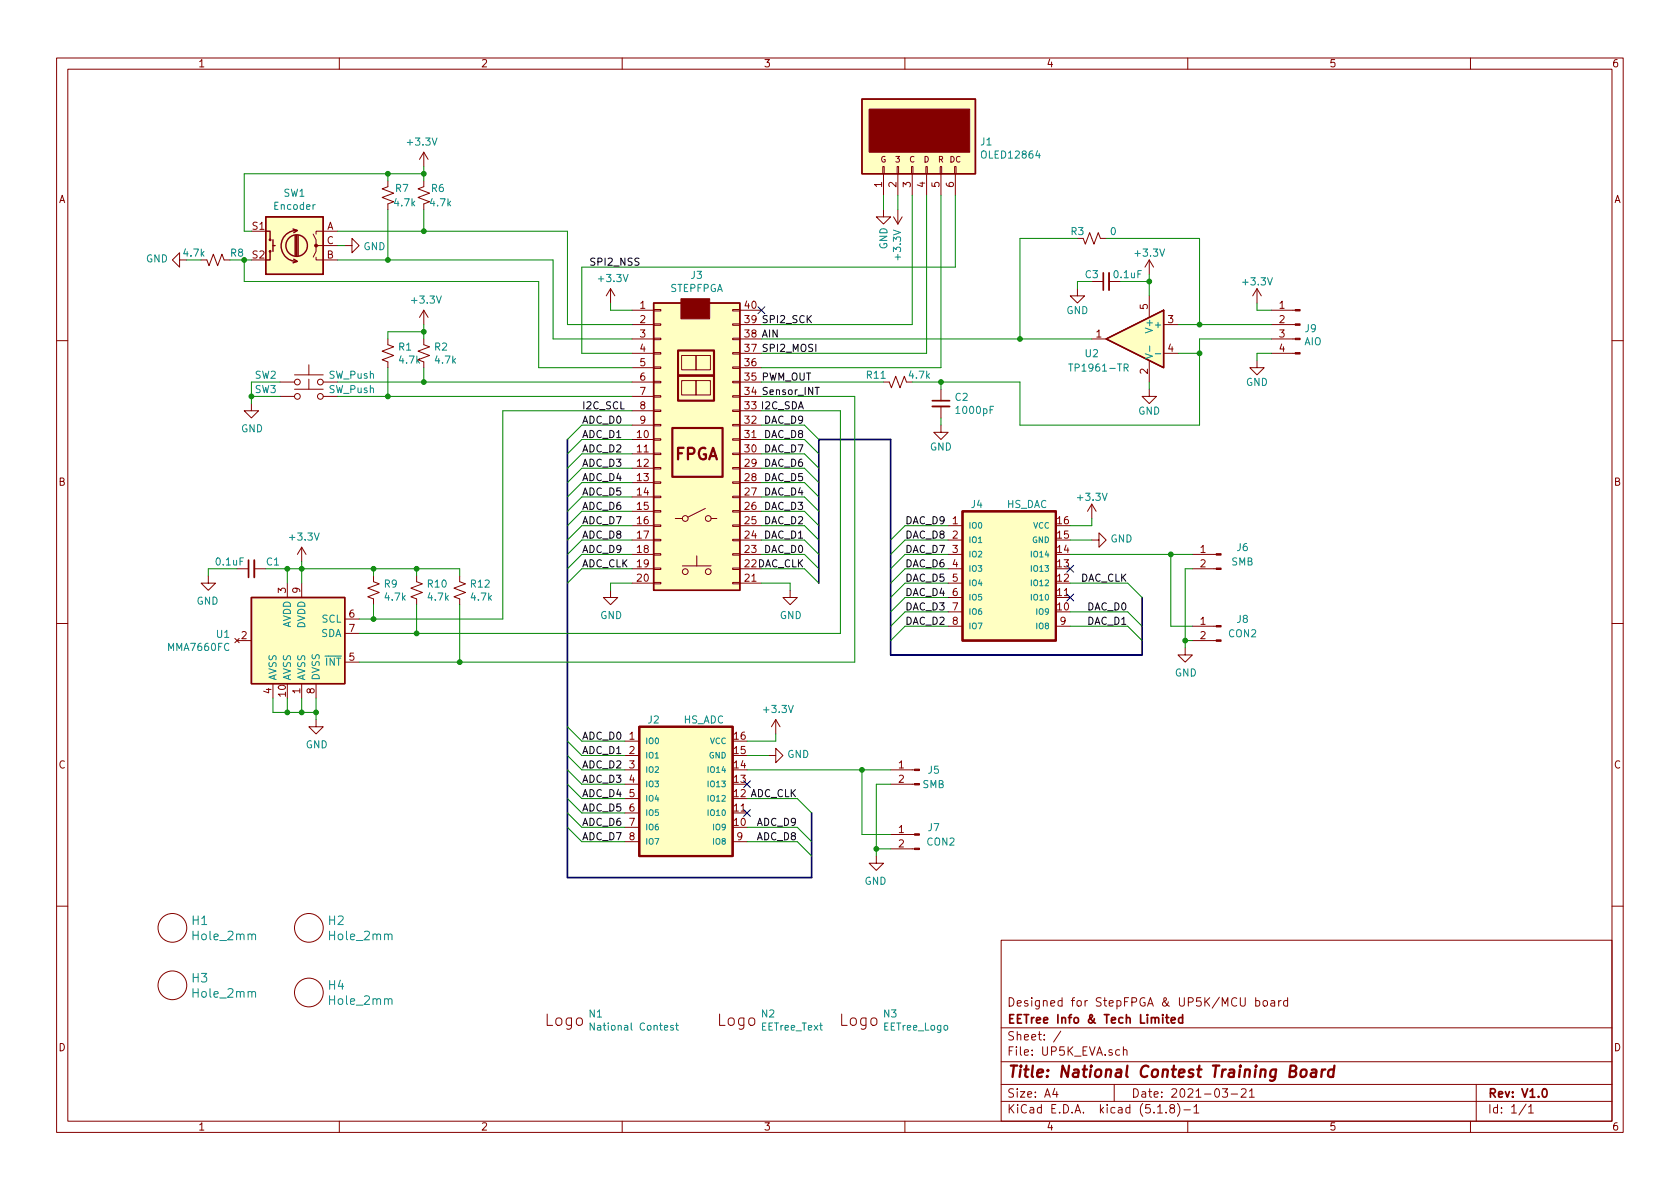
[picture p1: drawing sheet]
<svg xmlns="http://www.w3.org/2000/svg" width="297mm" height="210mm" viewBox="0 0 297 210" stroke-linecap="round" stroke-linejoin="round" font-family="sans-serif">
<g fill="none" stroke="#840000" stroke-width=".18">
<path d="M10 10.3h277v189.9h-277zM12 12.2h273v186.1h-273zM60 10.3v1.9M110 10.3v1.9M160 10.3v1.9M210 10.3v1.9M260 10.3v1.9M68.6 32v1l-1 .4 2 .8-2 .7 2 .8-1 .4v1M74.9 32v1l-1 .4 2 .8-2 .7 2 .8-1 .4v1M74.9 26.9l.8 1.3M74.9 26.9v2.6M74.9 26.9l-.7 1.3"/>
<path d="M156.1 29.5h.2v1.2h-.2zM156.2 37.1v1.2h1.3l-1.3 1.3-1.3-1.3h1.3M156.2 30.7v3.8M158 38.3l.7 1.3M158.6 29.5h.3v1.2h-.3zM158.7 30.7v3.8M158.7 37.1v2.5M159.5 38.3l-.8 1.3M161.2 29.5h.2v1.2h-.2zM161.3 30.7v3.8M163.7 29.5h.3v1.2h-.3zM163.8 30.7v3.8"/>
<path d="M166.2 29.5h.3v1.2h-.3zM166.4 30.7v3.8M168.8 29.5h.2v1.2h-.2zM168.9 30.7v3.8M31.7 46v1.2l-1.2-1.2 1.2-1.3v1.3h1.3M35.6 46h1l.4 1 .7-2 .8 2 .7-2 .4 1h1M55.4 41.4l.5 1v1h.5M55.9 45.5v.5h3.8M59.7 40.9h-3.8v.5M59.7 43.4h-3.8v1l-.5 1.1M61 43.4h1.2v1.3l1.3-1.3-1.3-1.2v1.2M68.6 59.9v1.1l1 .3-2 .8 2 .8-2 .7 1 .4v1"/>
<path d="M74.9 59.9v1.1l1 .3-2 .8 2 .8-2 .7 1 .4v1M74.9 54.9v2.5M74.9 54.9l-.7 1.2M74.9 54.9l.8 1.2M107.9 51l-.7 1.3M107.9 51v2.6M107.9 51l.8 1.3M111.8 59.9h3.8M111.8 57.4h3.8M111.8 54.9h3.8M115.6 59.8h1.2v.3h-1.2zM115.6 57.3h1.2v.2h-1.2z"/>
<path d="M115.6 54.7h1.2v.3h-1.2zM129.5 59.8h1.3v.3h-1.3zM129.5 57.3h1.3v.2h-1.3zM129.5 54.7h1.3v.3h-1.3zM130.8 59.9h3.8M130.8 57.4h3.8M130.8 54.9h3.8M190.5 51v1.3h1.3l-1.3 1.3-1.3-1.3h1.3M191.5 42.2l.4 1 .8-2.1 .7 2.1 .8-2.1 .4 1.1h1M193 59.9h2.6M193 49.8h2.1M196.1 49.8h2"/>
<path d="M203.2 46l-.8 1.2M203.2 46v2.5M203.2 52.3v3.8M203.2 46l.8 1.2M205.7 57.4h2.6M222.2 51l-.7 1.3M222.2 51v2.6M222.2 51l.8 1.3M224.8 59.9h4.2M224.8 57.4h4.2M224.8 54.9h4.2M10 60.2h2"/>
<path d="M44.4 71.4v1.2h1.3l-1.3 1.3-1.2-1.3h1.2M49.5 67.6h2.6M49.5 70.1h2.6M52.1 66.3h5M52.1 68.8h5M54.6 64.5v1.8M54.6 67.1v1.7M57.1 67.6h2.6M57.1 70.1h2.6M111.8 62.5h3.8M111.8 67.6h3.8M111.8 70.1h3.8"/>
<path d="M111.8 77.7h3.8M111.8 75.2h3.8M111.8 72.6h3.8M111.8 65h3.8M115.6 77.6h1.2v.2h-1.2zM115.6 75.1h1.2v.2h-1.2zM115.6 72.5h1.2v.3h-1.2zM115.6 70h1.2v.2h-1.2zM115.6 67.4h1.2v.3h-1.2zM115.6 64.9h1.2v.2h-1.2zM115.6 62.4h1.2v.2h-1.2zM120.5 67.3h2.6v2.5h-2.6z"/>
<path d="M120.5 62.9h2.6v2.5h-2.6zM123.1 67.3h2.5v2.5h-2.5zM123.1 62.9h2.5v2.5h-2.5zM129.5 77.6h1.3v.2h-1.3zM129.5 75.1h1.3v.2h-1.3zM129.5 72.5h1.3v.3h-1.3zM129.5 70h1.3v.2h-1.3zM129.5 67.4h1.3v.3h-1.3zM129.5 64.9h1.3v.2h-1.3zM129.5 62.4h1.3v.2h-1.3zM130.8 62.5h3.8M130.8 67.6h3.8"/>
<path d="M130.8 70.1h3.8M130.8 77.7h3.8M130.8 75.2h3.8M130.8 72.6h3.8M130.8 65h3.8M156.2 67.6h1l.4 1 .8-2.1 .7 2.1 .8-2.1 .4 1.1M166.4 75.2v1.2h1.2l-1.2 1.3-1.3-1.3h1.3M166.4 68.8v2.1M166.4 71.9v2M203.2 68.8v1.3h1.3l-1.3 1.3-1.3-1.3h1.3M203.2 63.7v3.9M205.7 62.5h2.6"/>
<path d="M222.2 63.7v1.3h1.3l-1.3 1.3-1.2-1.3h1.2M224.8 62.5h4.2M285 60.2h2M53.3 96.8v2.5M53.3 96.8l-.7 1.2M53.3 96.8l.8 1.2M111.8 93h3.8M111.8 95.5h3.8M111.8 98h3.8M111.8 80.3h3.8M111.8 82.8h3.8M111.8 85.3h3.8"/>
<path d="M111.8 87.9h3.8M111.8 90.4h3.8M115.6 97.9h1.2v.3h-1.2zM115.6 95.4h1.2v.2h-1.2zM115.6 92.8h1.2v.3h-1.2zM115.6 90.3h1.2v.2h-1.2zM115.6 87.8h1.2v.2h-1.2zM115.6 85.2h1.2v.3h-1.2zM115.6 82.7h1.2v.2h-1.2zM115.6 80.1h1.2v.3h-1.2zM119.4 91.7h1.2M123.2 98.3v1.8"/>
<path d="M124.7 89.9l-3 1.5M125.7 91.7h1M129.5 97.9h1.3v.3h-1.3zM129.5 95.4h1.3v.2h-1.3zM129.5 92.8h1.3v.3h-1.3zM129.5 90.3h1.3v.2h-1.3zM129.5 87.8h1.3v.2h-1.3zM129.5 85.2h1.3v.3h-1.3zM129.5 82.7h1.3v.2h-1.3zM129.5 80.1h1.3v.3h-1.3zM130.8 93h3.8M130.8 95.5h3.8"/>
<path d="M130.8 98h3.8M130.8 80.3h3.8M130.8 82.8h3.8M130.8 85.3h3.8M130.8 87.9h3.8M130.8 90.4h3.8M167.6 93h2.6M167.6 95.5h2.6M167.6 98h2.6M193 95.5h1.3v-1.3l1.3 1.3-1.3 1.3v-1.3M193 89.1l-.7 1.3M193 89.1v2.6"/>
<path d="M193 89.1l.8 1.3M210.8 98h4.2M10 110.3h2M36.8 101.8v1.3h-1.2l1.2 1.3 1.3-1.3h-1.3M41.5 112.9l.8 .8M41.9 113.3h2.5M41.9 100.6h2M42.3 112.9l-.8 .8M45 100.6h2M50.8 103.1v2.6M53.3 103.1v2.6M61 117.1h2.5"/>
<path d="M61 109.5h2.5M61 112h2.5M66 101.8v1.1l1.1 .3-2.1 .8 2.1 .8-2.1 .7 1 .4v1M73.7 101.8v1.1l1 .3-2.1 .8 2.1 .8-2.1 .7 1.1 .4v1M81.3 101.8v1.1l1 .3-2 .8 2 .8-2 .7 1 .4v1M107.9 104.4v1.3h1.3l-1.3 1.2-1.2-1.2h1.2M111.8 100.6h3.8M111.8 103.1h3.8M115.6 103h1.2v.2h-1.2zM115.6 100.5h1.2v.2h-1.2zM120.6 100.1h5.1M129.5 103h1.3v.2h-1.3z"/>
<path d="M129.5 100.5h1.3v.2h-1.3zM130.8 100.6h3.8M130.8 103.1h3.8M139.7 104.4v1.3h1.3l-1.3 1.2-1.3-1.2h1.3M167.6 110.7h2.6M167.6 100.6h2.6M167.6 103.1h2.6M167.6 105.7h2.6M167.6 108.2h2.6M186.7 110.7h2.5M209.5 114.5v1.3h1.3l-1.3 1.3-1.2-1.3h1.2M210.8 113.3h4.2"/>
<path d="M210.8 110.7h4.2M210.8 100.6h4.2M285 110.3h2M48.3 120.9v2.5M53.3 120.9v2.5M55.9 127.2v1.3h1.2l-1.2 1.3-1.3-1.3h1.3M55.9 120.9v2.5M110.5 131.1h2.5M110.5 133.6h2.5M110.5 136.1h2.5M110.5 138.7h2.5M135.9 133.6h1.3v-1.3l1.2 1.3-1.2 1.3v-1.3"/>
<path d="M137.2 127.2l-.8 1.3M137.2 127.2v2.6M137.2 127.2l.7 1.3M157.5 136.1h4.2M157.5 138.7h4.2M110.5 141.2h2.5M110.5 143.8h2.5M110.5 146.3h2.5M110.5 148.8h2.5M129.5 148.8h2.6M154.9 151.4v1.2h-1.2l1.2 1.3 1.3-1.3h-1.3M157.5 150.1h4.2"/>
<path d="M157.5 147.6h4.2M10 160.2h2M177 166.3h108v32h-108zM222 177l.5-.1 .2 .3-.1 .6h-.6M222 176.4v1.5M223.4 177.1l.2-.2 .4 .2v.7l-.2 .1-.4-.1zM224.7 177h.6l.1 .9M225.4 177.3l-.5 .1-.2 .2 .2 .3 .5-.1M226.1 176.9v1M226.5 176.9l-.4 .3M227.7 177l-.5-.1-.3 .3 .1 .6 .2 .1 .5-.1M227.7 176.4v1.5"/>
<path d="M285 160.2h2M60 198.3v1.9M110 198.3v1.9M160 198.3v1.9M177 194.8h108M177 191.8h108M177 187.8h108M177 181.8h108M186.5 192.5l-.4 1h1M186.8 193v1M187.6 182.3l-1.3 2M197 191.8v3"/>
<path d="M198 185.7l-.4-.1-.3 .3v.6l.3 .1 .4-.1M198.6 185.7l.2-.1 .4 .1 .1 .9M198.6 185.1v1.5M204.7 196.8h.8M206.2 196.7v.1M207.1 196l-.3-.3 .2-.3a.48 .48 0 0 1 .6 .1l-.1 .4a.52 .52 0 0 0-.6 .2 .52 .52 0 0 0 .1 .6l.4 .1 .2-.1 .1-.4-.3-.3M208.2 195.1a1.71 1.71 0 0 1 0 2.3M209.3 196.3h1.2M210 198.3v1.9M211.1 195.8l.4-.5v1.5M211.1 196.8h.9M216.1 192.5h.9l-.4 .6 .4 .1v.7l-.2 .1-.7-.1"/>
<path d="M217.7 193.5h1.1M219.5 192.7l.2-.2h.3l.3 .2v.3v.2l-.9 .8h.9M220.9 193l.4-.5v1.5M220.9 194h.9M260 198.3v1.9M261 191.8v6.5M269.8 195.2l-1.2 2M270.3 195.8l.4-.5v1.5M270.3 196.8h.8"/>
<circle cx="52.6" cy="70.1" r=".51"/>
<circle cx="52.6" cy="67.6" r=".51"/>
<circle cx="56.6" cy="67.6" r=".51"/>
<circle cx="56.6" cy="70.1" r=".51"/>
<circle cx="121.2" cy="91.7" r=".51"/>
<circle cx="125.2" cy="91.7" r=".51"/>
<circle cx="121.2" cy="101.1" r=".51"/>
<circle cx="125.2" cy="101.1" r=".51"/>
<circle cx="30.5" cy="174.2" r="2.54"/>
<circle cx="30.5" cy="164.1" r="2.54"/>
<circle cx="54.6" cy="175.5" r="2.54"/>
<circle cx="54.6" cy="164.1" r="2.54"/>
</g>
<path d="M195.1 48.3v3M164.8 70.9h3.1M43.9 99.1v3M206.1 179.9h.6M206.3 179.4v1.3l.4 .2M209.1 179.4v1.5M207.1 180.4l.7-.1-.1-.3-.4-.1-.2 .2 .1 .7h.5M209.1 180l-.4-.1-.3 .3 .1 .6h.6M272.9 192.6l.1-.1a.8 .8 0 0 1 .5 .8 .8 .8 0 0 1-.5 .7 1 1 0 0 1-.1-1.4z" fill="none" stroke="#840000" stroke-width=".3"/>
<path d="M230.1 189.3a.53 .53 0 0 1 .5-.2 .53 .53 0 0 1 .4 .4v.6a.54 .54 0 0 1-.6 .4 .54 .54 0 0 1-.5-.4zM231.9 189.2h.8l-.1 1.2M232.7 189.6l-.6 .1a.4 .4 0 0 0-.4 .3 .4 .4 0 0 0 .3 .4l.6-.1M233.8 189.1l-.2 1.3M234.3 189.1a.55 .55 0 0 0-.6 .4M235.8 189.2a.68 .68 0 0 0-1 .3v.8l.3 .1 .6-.1M235.9 188.4l-.2 2" fill="none" stroke="#840000" stroke-width=".41"/>
<g fill="#840000" stroke="#840000" stroke-width=".18">
<path d="M161.7 150h.9v.2h-.9z"/>
<path d="M161.7 147.4h.9v.3h-.9z"/>
<path d="M215 113.2h.9v.2h-.9z"/>
<path d="M215 110.6h.9v.3h-.9z"/>
<path d="M229 62.4h.9v.2h-.9z"/>
<path d="M229 59.8h.9v.3h-.9z"/>
<path d="M229 57.3h.9v.2h-.9z"/>
<path d="M229 54.7h.9v.3h-.9z"/>
<path d="M153.7 19.3h17.7v7.6h-17.7z"/>
<path d="M161.7 138.6h.9v.2h-.9z"/>
<path d="M161.7 136h.9v.3h-.9z"/>
<path d="M215 100.5h.9v.2h-.9z"/>
<path d="M215 97.9h.9v.3h-.9z"/>
<path d="M120.4 52.8h5.1v3.6h-5.1z"/>
<circle cx="55.9" cy="43.4" r=".25"/>
</g>
<g fill="#ffffc2" stroke="#ffffc2" stroke-width=".18">
<path d="M44.4 105.7h16.6v15.2h-16.6z"/>
<path d="M113 128.5h16.5v22.9h-16.5z"/>
<path d="M170.2 90.4h16.5v22.9h-16.5z"/>
<path d="M152.4 17.5h20.1v13.2h-20.1z"/>
<path d="M47 38.3h10.1v10.2h-10.1z"/>
<path d="M115.6 53.6h15.2v50.8h-15.2z"/>
<path d="M195.6 59.9l10.1-5v10.1z"/>
</g>
<g fill="none" stroke="#840000" stroke-width=".25">
<path d="M152.4 17.5h20.1v13.2h-20.1zM47 38.3h10.1v10.2h-10.1zM47 40.9h.8v1.5M47.8 44.4v1.6h-.8M48.3 43.4h.3M48.3 42.4v2M51.8 40.5l.8 .3-.7 .3M51.9 45.8l.7 .4-.8 .3M52.2 41.7v3.5M52.5 40.7a2.74 2.74 0 0 0-2.8 2.8 2.74 2.74 0 0 0 2.8 2.7M52.5 41.7v3.5M52.7 41.7v3.5"/>
<path d="M115.6 53.6h15.2v50.8h-15.2zM195.6 59.9l10.1-5v10.1zM44.4 105.7h16.6v15.2h-16.6z"/>
<circle cx="47.8" cy="42.4" r=".13"/>
<circle cx="47.8" cy="44.4" r=".13"/>
<circle cx="52.5" cy="43.4" r="1.9"/>
</g>
<path d="M196.1 48.3v3M164.8 71.9h3.1M45 99.1v3" fill="none" stroke="#840000" stroke-width=".33"/>
<path d="M118.9 75.7h8.9v8.6h-8.9zM119.9 66.4h6.3v4.5h-6.3zM119.9 62h6.3v4.4h-6.3zM170.2 90.4h16.5v22.9h-16.5zM113 128.5h16.5v22.9h-16.5z" fill="none" stroke="#840000" stroke-width=".38"/>
<g fill="none" stroke="#008484" stroke-width=".18">
<path d="M189 64.4h.7M198.8 65h.6v-.5l-.2-.1h-.4v1.2M199.1 65l.4 .6M202.5 62.6l1.3 .4-1.3 .4M203.3 61.2v.9M204.3 62.6h.9M44.5 165.4a.36 .36 0 0 1 .4-.2 .36 .36 0 0 1 .3 .2v.8M44.5 175.5a.36 .36 0 0 1 .4-.2 .36 .36 0 0 1 .3 .2v.8M68.7 165.4a.36 .36 0 0 1 .3-.2 .36 .36 0 0 1 .3 .2v.8M68.7 176.8a.36 .36 0 0 1 .3-.2 .36 .36 0 0 1 .3 .2v.8M105.1 180.9v1.3l-.8-1.3v1.3M119 181.4l-.3-.1-.2 .2 .1 .2 .4 .1v.3h-.5"/>
<path d="M119.5 181.3h.4M119.6 180.9v1.1l.3 .2"/>
</g>
<path d="M100.3 77.7v77.5h43.2v-11.4M144.8 103.1v-25.4h12.7v38.1h44.4v-10.1" fill="none" stroke="#000084" stroke-width=".3"/>
<g fill="none" stroke="#008400" stroke-width=".18">
<path d="M68.6 30.7v1.3M68.6 37.1v8.9M74.9 29.5v2.5M74.9 37.1v3.8M74.9 30.7h-31.7v10.2h1.2M156.2 34.5v2.6M158.7 34.5v2.6M161.3 34.5v22.9h-26.7M163.8 34.5v28h-29.2M166.4 34.5v30.5h-31.8M168.9 34.5v12.7h-66v15.3h8.9M44.4 46h-1.2v3.8h52v15.2h16.6"/>
<path d="M59.7 46h38.1v13.9h14M59.7 40.9h40.6v16.5h11.5M59.7 43.4h1.3M74.9 57.4v2.5M74.9 58.7h-6.3v1.2M107.9 53.6v1.3h3.9M134.6 59.9h58.4M190.5 42.2h-10.2v17.7M193 49.8h-2.5v1.2M195.6 42.2h16.5v15.2M198.1 49.8h5.1M203.2 48.5v3.8"/>
<path d="M208.3 57.4h16.5M222.2 53.6v1.3h2.6M224.8 59.9h-12.7v15.3h-31.8v-7.6h-19M44.4 70.1h5.1M49.5 67.6h-5.1v3.8M59.7 67.6h52.1M59.7 70.1h52.1M68.6 65v5.1M74.9 65v2.6M111.8 72.6h-22.9v36.9h-25.4M111.8 75.2h-8.9l-2.6 2.5M111.8 77.7h-8.9l-2.6 2.6"/>
<path d="M134.6 67.6h21.6M134.6 72.6h14v39.4h-85.1M134.6 70.1h16.5v47h-87.6M134.6 75.2h7.6l2.6 2.5M134.6 77.7h7.6l2.6 2.6M166.4 67.6v1.2M166.4 73.9v1.3M203.2 67.6v1.2M208.3 62.5h3.8M224.8 62.5h-2.6v1.2M53.3 99.3v3.8M111.8 95.5h-8.9l-2.6 2.5"/>
<path d="M111.8 98h-8.9l-2.6 2.6M111.8 85.3h-8.9l-2.6 2.6M111.8 93h-8.9l-2.6 2.5M111.8 90.4h-8.9l-2.6 2.6M111.8 87.9h-8.9l-2.6 2.5M111.8 82.8h-8.9l-2.6 2.5M111.8 80.3h-8.9l-2.6 2.5M134.6 95.5h7.6l2.6 2.5M134.6 98h7.6l2.6 2.6M134.6 85.3h7.6l2.6 2.6M134.6 93h7.6l2.6 2.5M134.6 90.4h7.6l2.6 2.6"/>
<path d="M134.6 87.9h7.6l2.6 2.5M134.6 82.8h7.6l2.6 2.5M134.6 80.3h7.6l2.6 2.5M167.6 95.5h-7.6l-2.5 2.5M167.6 98h-7.6l-2.5 2.6M167.6 93h-7.6l-2.5 2.5M189.2 95.5h3.8M189.2 98h21.6M193 91.7v1.3h-3.8M207 98v12.7h3.8M41.9 100.6h-5.1v1.2M47 100.6h34.3v1.2"/>
<path d="M50.8 100.6v2.5M66 100.6v1.2M66 106.9v2.6M73.7 100.6v1.2M73.7 106.9v5.1M81.3 106.9v10.2M111.8 100.6h-8.9l-2.6 2.5M111.8 103.1h-3.9v1.3M134.6 100.6h7.6l2.6 2.5M134.6 103.1h5.1v1.3M167.6 100.6h-7.6l-2.5 2.5M167.6 110.7h-7.6l-2.5 2.6"/>
<path d="M167.6 103.1h-7.6l-2.5 2.6M167.6 108.2h-7.6l-2.5 2.5M167.6 105.7h-7.6l-2.5 2.5M189.2 110.7h10.2l2.5 2.6M189.2 103.1h10.2l2.5 2.6M189.2 108.2h10.2l2.5 2.5M209.5 113.3h1.3M210.8 100.6h-1.3v13.9M48.3 123.4v2.6h7.6M50.8 123.4v2.6M53.3 123.4v2.6M55.9 123.4v3.8"/>
<path d="M100.3 133.6l2.6 2.5h7.6M100.3 128.5l2.6 2.6h7.6M100.3 131.1l2.6 2.5h7.6M100.3 136.1l2.6 2.6h7.6M100.3 138.7l2.6 2.5h7.6M132.1 136.1h25.4M132.1 133.6h3.8M137.2 129.8v1.3h-5.1M152.4 136.1v11.5h5.1M157.5 138.7h-2.6v12.7M100.3 146.3l2.6 2.5h7.6M100.3 143.8l2.6 2.5h7.6"/>
<path d="M100.3 141.2l2.6 2.6h7.6M132.1 148.8h8.9l2.5 2.6M132.1 146.3h8.9l2.5 2.5M132.1 141.2h8.9l2.5 2.6M154.9 150.1h2.6"/>
</g>
<path d="M144.1 68.5h.8" fill="none" stroke="#000" stroke-width=".18"/>
<g fill="#008400" stroke="#008400" stroke-width=".25">
<circle cx="180.3" cy="59.9" r=".38"/>
<circle cx="55.9" cy="126" r=".38"/>
<circle cx="212.1" cy="57.4" r=".38"/>
<circle cx="203.2" cy="49.8" r=".38"/>
<circle cx="50.8" cy="100.6" r=".38"/>
<circle cx="66" cy="100.6" r=".38"/>
<circle cx="66" cy="109.5" r=".38"/>
<circle cx="73.7" cy="100.6" r=".38"/>
<circle cx="73.7" cy="112" r=".38"/>
<circle cx="81.3" cy="117.1" r=".38"/>
<circle cx="74.9" cy="58.7" r=".38"/>
<circle cx="166.4" cy="67.6" r=".38"/>
<circle cx="50.8" cy="126" r=".38"/>
<circle cx="152.4" cy="136.1" r=".38"/>
<circle cx="43.2" cy="46" r=".38"/>
<circle cx="68.6" cy="30.7" r=".38"/>
<circle cx="209.6" cy="113.3" r=".38"/>
<circle cx="207" cy="98" r=".38"/>
<circle cx="154.9" cy="150.1" r=".38"/>
<circle cx="53.3" cy="126" r=".38"/>
<circle cx="212.1" cy="62.5" r=".38"/>
<circle cx="74.9" cy="30.7" r=".38"/>
<circle cx="74.9" cy="40.9" r=".38"/>
<circle cx="68.6" cy="46" r=".38"/>
<circle cx="44.5" cy="70.1" r=".38"/>
<circle cx="68.6" cy="70.1" r=".38"/>
<circle cx="74.9" cy="67.6" r=".38"/>
<circle cx="53.3" cy="100.6" r=".38"/>
</g>
<path d="M134 54.2l1.2 1.3M135.2 54.2l-1.2 1.3M188.6 100l1.2 1.2M189.8 100l-1.2 1.2M188.6 105l1.2 1.3M189.8 105l-1.2 1.3M131.5 138.1l1.2 1.2M132.7 138.1l-1.2 1.2M131.5 143.1l1.2 1.3M132.7 143.1l-1.2 1.3" fill="none" stroke="#000084" stroke-width=".18"/>
<g font-size="2.8" fill="#840000">
<text x="119.3" y="81.3">FPGA</text>
<text x="96.4" y="181.4">Logo</text>
<text x="126.9" y="181.4">Logo</text>
<text x="148.5" y="181.4">Logo</text>
<text x="178" y="190.5">Title: National Contest Training Board</text>
</g>
<g font-size="2.1" fill="#008484">
<text x="34" y="163.6">H1</text>
<text x="34.3" y="166.3">Hole_2mm</text>
<text x="58.1" y="163.6">H2</text>
<text x="58.4" y="166.3">Hole_2mm</text>
<text x="34" y="173.7">H3</text>
<text x="34.3" y="176.4">Hole_2mm</text>
<text x="58.1" y="175">H4</text>
<text x="58.4" y="177.7">Hole_2mm</text>
</g>
<g font-size="2.1" fill="#840000">
<text x="178" y="178">Designed for StepFPGA &amp; UP5K/MCU board</text>
<text x="178" y="184">Sheet: /</text>
<text x="178" y="181">EETree Info &amp; Tech Limited</text>
<text x="178" y="186.7">File: UP5K_EVA.sch</text>
<text x="178" y="196.9">KiCad E.D.A. kicad (5.1.8)-1</text>
<text x="178" y="194.1">Size: A4</text>
<text x="200" y="194.1">Date: 2021-03-21</text>
<text x="263" y="194.1">Rev: V1.0</text>
<text x="263" y="196.9">Id: 1/1</text>
</g>
<g font-size="1.8" fill="#840000">
<text x="35" y="11.9">1</text>
<text x="85" y="11.9">2</text>
<text x="135" y="11.9">3</text>
<text x="185" y="11.9">4</text>
<text x="235" y="11.9">5</text>
<text x="285" y="11.9">6</text>
<text x="10.4" y="35.9">A</text>
<text x="156" y="33.1" transform="rotate(-90 156 33.1)">1</text>
<text x="158.5" y="33.1" transform="rotate(-90 158.5 33.1)">2</text>
<text x="161" y="33.1" transform="rotate(-90 161 33.1)">3</text>
<text x="163.6" y="33.1" transform="rotate(-90 163.6 33.1)">4</text>
<text x="166.1" y="33.1" transform="rotate(-90 166.1 33.1)">5</text>
<text x="168.7" y="33.1" transform="rotate(-90 168.7 33.1)">6</text>
<text x="285.4" y="35.9">A</text>
<text x="44.7" y="40.6">S1</text>
<text x="57.8" y="40.6">A</text>
<text x="44.7" y="45.7">S2</text>
<text x="57.8" y="45.7">B</text>
<text x="57.8" y="43.2">C</text>
<text x="113.2" y="54.6">1</text>
<text x="113.2" y="57.1">2</text>
<text x="113.2" y="59.7">3</text>
<text x="131.7" y="54.6">40</text>
<text x="193.8" y="59.7">1</text>
<text x="202.9" y="54.7" transform="rotate(-90 202.9 54.7)">5</text>
<text x="206.5" y="57.1">3</text>
<text x="226.2" y="54.6">1</text>
<text x="226.2" y="57.1">2</text>
<text x="226.2" y="59.7">3</text>
<text x="113.2" y="62.2">4</text>
<text x="113.2" y="64.8">5</text>
<text x="131.7" y="64.8">36</text>
<text x="206.5" y="62.2">4</text>
<text x="226.2" y="62.2">4</text>
<text x="113.2" y="67.3">6</text>
<text x="113.2" y="69.8">7</text>
<text x="202.9" y="66.1" transform="rotate(-90 202.9 66.1)">2</text>
<text x="112.7" y="77.5">10</text>
<text x="113.2" y="72.4">8</text>
<text x="113.2" y="74.9">9</text>
<text x="131.7" y="77.5">31</text>
<text x="131.7" y="74.9">32</text>
<text x="112.7" y="80">11</text>
<text x="112.7" y="82.5">12</text>
<text x="131.7" y="82.5">29</text>
<text x="131.7" y="80">30</text>
<text x="10.4" y="85.9">B</text>
<text x="112.7" y="85.1">13</text>
<text x="112.7" y="87.6">14</text>
<text x="131.7" y="87.6">27</text>
<text x="131.7" y="85.1">28</text>
<text x="285.4" y="85.9">B</text>
<text x="112.7" y="90.2">15</text>
<text x="112.7" y="92.7">16</text>
<text x="112.7" y="95.2">17</text>
<text x="131.7" y="95.2">24</text>
<text x="131.7" y="92.7">25</text>
<text x="131.7" y="90.2">26</text>
<text x="168.4" y="92.7">1</text>
<text x="168.4" y="95.2">2</text>
<text x="187" y="95.2">15</text>
<text x="187" y="92.7">16</text>
<text x="112.7" y="97.8">18</text>
<text x="112.7" y="100.3">19</text>
<text x="131.7" y="97.8">23</text>
<text x="168.4" y="97.8">3</text>
<text x="168.4" y="100.3">4</text>
<text x="187" y="100.3">13</text>
<text x="187" y="97.8">14</text>
<text x="212.2" y="97.8">1</text>
<text x="212.2" y="100.3">2</text>
<text x="50.5" y="104.9" transform="rotate(-90 50.5 104.9)">3</text>
<text x="53.1" y="104.9" transform="rotate(-90 53.1 104.9)">9</text>
<text x="112.7" y="102.9">20</text>
<text x="131.7" y="102.9">21</text>
<text x="168.4" y="102.9">5</text>
<text x="168.4" y="105.4">6</text>
<text x="168.4" y="107.9">7</text>
<text x="187" y="107.9">10</text>
<text x="187" y="105.4">11</text>
<text x="187" y="102.9">12</text>
<text x="42.7" y="113">2</text>
<text x="61.7" y="109.2">6</text>
<text x="61.7" y="111.8">7</text>
<text x="168.4" y="110.5">8</text>
<text x="187.5" y="110.5">9</text>
<text x="212.2" y="110.5">1</text>
<text x="212.2" y="113">2</text>
<text x="61.7" y="116.8">5</text>
<text x="48" y="122.7" transform="rotate(-90 48 122.7)">4</text>
<text x="50.5" y="123.1" transform="rotate(-90 50.5 123.1)">10</text>
<text x="53.1" y="122.7" transform="rotate(-90 53.1 122.7)">1</text>
<text x="55.6" y="122.7" transform="rotate(-90 55.6 122.7)">8</text>
<text x="111.3" y="130.8">1</text>
<text x="129.8" y="130.8">16</text>
<text x="10.4" y="135.9">C</text>
<text x="111.3" y="133.3">2</text>
<text x="111.3" y="135.9">3</text>
<text x="129.8" y="135.9">14</text>
<text x="129.8" y="133.3">15</text>
<text x="158.9" y="135.9">1</text>
<text x="285.4" y="135.9">C</text>
<text x="111.3" y="138.4">4</text>
<text x="111.3" y="141">5</text>
<text x="111.3" y="143.5">6</text>
<text x="129.8" y="143.5">11</text>
<text x="129.8" y="138.4">13</text>
<text x="158.9" y="138.4">2</text>
<text x="111.3" y="146">7</text>
<text x="111.3" y="148.6">8</text>
<text x="129.8" y="146">10</text>
<text x="130.3" y="148.6">9</text>
<text x="158.9" y="147.3">1</text>
<text x="158.9" y="149.9">2</text>
<text x="10.4" y="185.9">D</text>
<text x="285.4" y="185.9">D</text>
<text x="35" y="199.9">1</text>
<text x="85" y="199.9">2</text>
<text x="135" y="199.9">3</text>
<text x="185" y="199.9">4</text>
<text x="235" y="199.9">5</text>
<text x="285" y="199.9">6</text>
</g>
<g font-size="1.8" fill="#008484">
<text x="72.2" y="25.7">+3.3V</text>
<text x="173.4" y="25.7">J1</text>
<text x="173.8" y="28">OLED12864</text>
<text x="50.2" y="34.8">SW1</text>
<text x="70" y="34">R7</text>
<text x="76.3" y="34">R6</text>
<text x="48.5" y="37.1">Encoder</text>
<text x="69.8" y="36.5">4.7k</text>
<text x="76.2" y="36.5">4.7k</text>
<text x="189.4" y="41.6">R3</text>
<text x="196.4" y="41.6">0</text>
<text x="25.8" y="46.4">GND</text>
<text x="64.3" y="44.2">GND</text>
<text x="156.9" y="44.1" transform="rotate(-90 156.9 44.1)">GND</text>
<text x="159.3" y="45.8" transform="rotate(-90 159.3 45.8)">+3.3V</text>
<text x="200.9" y="45.4">+3.3V</text>
<text x="73" y="53.7">+3.3V</text>
<text x="106" y="49.9">+3.3V</text>
<text x="118.4" y="51.6">STEPFPGA</text>
<text x="122.2" y="49.3">J3</text>
<text x="191.9" y="49.2">C3</text>
<text x="197.1" y="49.2">0.1uF</text>
<text x="219.9" y="50.5">+3.3V</text>
<text x="188.5" y="55.5">GND</text>
<text x="203.8" y="58.5" transform="rotate(-90 203.8 58.5)">V+</text>
<text x="204.6" y="58">+</text>
<text x="230.8" y="58.7">J9</text>
<text x="70.5" y="62">R1</text>
<text x="70.7" y="64.3">4.7k</text>
<text x="76.9" y="62">R2</text>
<text x="77" y="64.3">4.7k</text>
<text x="189.7" y="65.7">TP1961-TR</text>
<text x="191.9" y="63.2">U2</text>
<text x="230.6" y="61.1">AIO</text>
<text x="45.1" y="67">SW2</text>
<text x="45.1" y="69.5">SW3</text>
<text x="58.2" y="67">SW_Push</text>
<text x="58.2" y="69.5">SW_Push</text>
<text x="153.3" y="67">R11</text>
<text x="160.8" y="67">4.7k</text>
<text x="168.9" y="70.9">C2</text>
<text x="220.3" y="68.2">GND</text>
<text x="42.6" y="76.4">GND</text>
<text x="169.3" y="73.2">1000pF</text>
<text x="201.2" y="73.3">GND</text>
<text x="164.4" y="79.7">GND</text>
<text x="171.8" y="89.8">J4</text>
<text x="178" y="89.8">HS_DAC</text>
<text x="190.7" y="88.6">+3.3V</text>
<text x="51.4" y="95.6">+3.3V</text>
<text x="196.3" y="95.9">GND</text>
<text x="38.3" y="100">0.1uF</text>
<text x="47.1" y="100">C1</text>
<text x="217.7" y="100">SMB</text>
<text x="218.7" y="97.5">J6</text>
<text x="34.7" y="106.9">GND</text>
<text x="68" y="103.9">R9</text>
<text x="68.1" y="106.2">4.7k</text>
<text x="75.7" y="103.9">R10</text>
<text x="75.8" y="106.2">4.7k</text>
<text x="83.3" y="103.9">R12</text>
<text x="83.4" y="106.2">4.7k</text>
<text x="38.3" y="112.8">U1</text>
<text x="51.4" y="111.2" transform="rotate(-90 51.4 111.2)">AVDD</text>
<text x="54" y="111.2" transform="rotate(-90 54 111.2)">DVDD</text>
<text x="56.7" y="112.6">SDA</text>
<text x="56.9" y="110.1">SCL</text>
<text x="106.1" y="109.5">GND</text>
<text x="137.9" y="109.5">GND</text>
<text x="217.3" y="112.7">CON2</text>
<text x="218.7" y="110.2">J8</text>
<text x="29.9" y="115.1">MMA7660FC</text>
<text x="57.6" y="117.7">INT</text>
<text x="207.7" y="119.6">GND</text>
<text x="48.9" y="120.4" transform="rotate(-90 48.9 120.4)">AVSS</text>
<text x="51.4" y="120.4" transform="rotate(-90 51.4 120.4)">AVSS</text>
<text x="54" y="120.4" transform="rotate(-90 54 120.4)">AVSS</text>
<text x="56.5" y="120.4" transform="rotate(-90 56.5 120.4)">DVSS</text>
<text x="114.6" y="127.9">J2</text>
<text x="120.8" y="127.9">HS_ADC</text>
<text x="135.2" y="126.1">+3.3V</text>
<text x="54.1" y="132.3">GND</text>
<text x="139.2" y="134">GND</text>
<text x="164.1" y="136.8">J5</text>
<text x="163.1" y="139.4">SMB</text>
<text x="163.9" y="149.5">CON2</text>
<text x="164.1" y="147">J7</text>
<text x="152.9" y="156.5">GND</text>
<text x="104.2" y="179.9">N1</text>
<text x="134.7" y="179.9">N2</text>
<text x="156.3" y="179.9">N3</text>
<text x="105.1" y="182.2">National Contest</text>
<text x="134.7" y="182.2">EETree_Text</text>
<text x="156.3" y="182.2">EETree_Logo</text>
</g>
<g font-size="1.8" fill="#008400">
<text x="32.6" y="45.4">4.7k</text>
<text x="40.8" y="45.4">R8</text>
</g>
<g font-size="1.8">
<text x="104.1" y="47">SPI2_NSS</text>
<text x="131.7" y="59.7">38 AIN</text>
<text x="131.7" y="57.1">39 SPI2_SCK</text>
<text x="131.7" y="62.2">37 SPI2_MOSI</text>
<text x="131.7" y="69.8">34 Sensor_INT</text>
<text x="131.7" y="67.3">35 PWM_OUT</text>
<text x="102.9" y="74.9">ADC_D0</text>
<text x="102.9" y="72.4">I2C_SCL</text>
<text x="102.9" y="77.5">ADC_D1</text>
<text x="131.7" y="72.4">33 I2C_SDA</text>
<text x="135.2" y="74.9">DAC_D9</text>
<text x="135.2" y="77.5">DAC_D8</text>
<text x="102.9" y="82.5">ADC_D3</text>
<text x="102.9" y="80">ADC_D2</text>
<text x="135.2" y="82.5">DAC_D6</text>
<text x="135.2" y="80">DAC_D7</text>
<text x="102.9" y="87.6">ADC_D5</text>
<text x="102.9" y="85.1">ADC_D4</text>
<text x="135.2" y="87.6">DAC_D4</text>
<text x="135.2" y="85.1">DAC_D5</text>
<text x="102.9" y="90.2">ADC_D6</text>
<text x="102.9" y="92.7">ADC_D7</text>
<text x="102.9" y="95.2">ADC_D8</text>
<text x="135.2" y="95.2">DAC_D1</text>
<text x="135.2" y="92.7">DAC_D2</text>
<text x="135.2" y="90.2">DAC_D3</text>
<text x="160" y="92.7">DAC_D9</text>
<text x="160" y="95.2">DAC_D8</text>
<text x="102.9" y="97.8">ADC_D9</text>
<text x="102.9" y="100.3">ADC_CLK</text>
<text x="131.7" y="100.3">22DAC_CLK</text>
<text x="135.2" y="97.8">DAC_D0</text>
<text x="160" y="97.8">DAC_D7</text>
<text x="160" y="100.3">DAC_D6</text>
<text x="160" y="102.9">DAC_D5</text>
<text x="160" y="105.4">DAC_D4</text>
<text x="160" y="107.9">DAC_D3</text>
<text x="190.9" y="102.9">DAC_CLK</text>
<text x="192.3" y="107.9">DAC_D0</text>
<text x="160" y="110.5">DAC_D2</text>
<text x="192.3" y="110.5">DAC_D1</text>
<text x="102.9" y="130.8">ADC_D0</text>
<text x="102.9" y="135.9">ADC_D2</text>
<text x="102.9" y="133.3">ADC_D1</text>
<text x="102.9" y="143.5">ADC_D5</text>
<text x="102.9" y="141">ADC_D4</text>
<text x="102.9" y="138.4">ADC_D3</text>
<text x="129.8" y="141">12 ADC_CLK</text>
<text x="102.9" y="148.6">ADC_D7</text>
<text x="102.9" y="146">ADC_D6</text>
<text x="133.9" y="148.6">ADC_D8</text>
<text x="133.9" y="146">ADC_D9</text>
</g>
<g font-size="1.4" fill="#840000">
<text x="155.7" y="28.7">G</text>
<text x="158.4" y="28.7">3</text>
<text x="160.8" y="28.7">C</text>
<text x="163.3" y="28.7">D</text>
<text x="165.9" y="28.7">R</text>
<text x="167.9" y="28.7">DC</text>
</g>
<g font-size="1.4" fill="#008484">
<text x="171.2" y="93.5">IO0</text>
<text x="182.7" y="93.5">VCC</text>
<text x="171.2" y="96">IO1</text>
<text x="171.2" y="98.5">IO2</text>
<text x="171.2" y="101.1">IO3</text>
<text x="182.5" y="96">GND</text>
<text x="182.6" y="101.1">IO13</text>
<text x="182.6" y="98.5">IO14</text>
<text x="171.2" y="103.6">IO4</text>
<text x="171.2" y="106.2">IO5</text>
<text x="182.6" y="106.2">IO10</text>
<text x="182.6" y="103.6">IO12</text>
<text x="171.2" y="108.7">IO6</text>
<text x="171.2" y="111.2">IO7</text>
<text x="183.4" y="108.7">IO9</text>
<text x="183.4" y="111.2">IO8</text>
<text x="114" y="131.6">IO0</text>
<text x="125.5" y="131.6">VCC</text>
<text x="114" y="134.1">IO1</text>
<text x="114" y="136.6">IO2</text>
<text x="125.4" y="134.1">GND</text>
<text x="125.5" y="136.6">IO14</text>
<text x="114" y="139.2">IO3</text>
<text x="114" y="141.7">IO4</text>
<text x="125.5" y="141.7">IO12</text>
<text x="125.5" y="139.2">IO13</text>
<text x="114" y="144.3">IO5</text>
<text x="114" y="146.8">IO6</text>
<text x="114" y="149.3">IO7</text>
<text x="125.5" y="144.3">IO10</text>
<text x="126.2" y="146.8">IO9</text>
<text x="126.2" y="149.3">IO8</text>
</g>
</svg>
